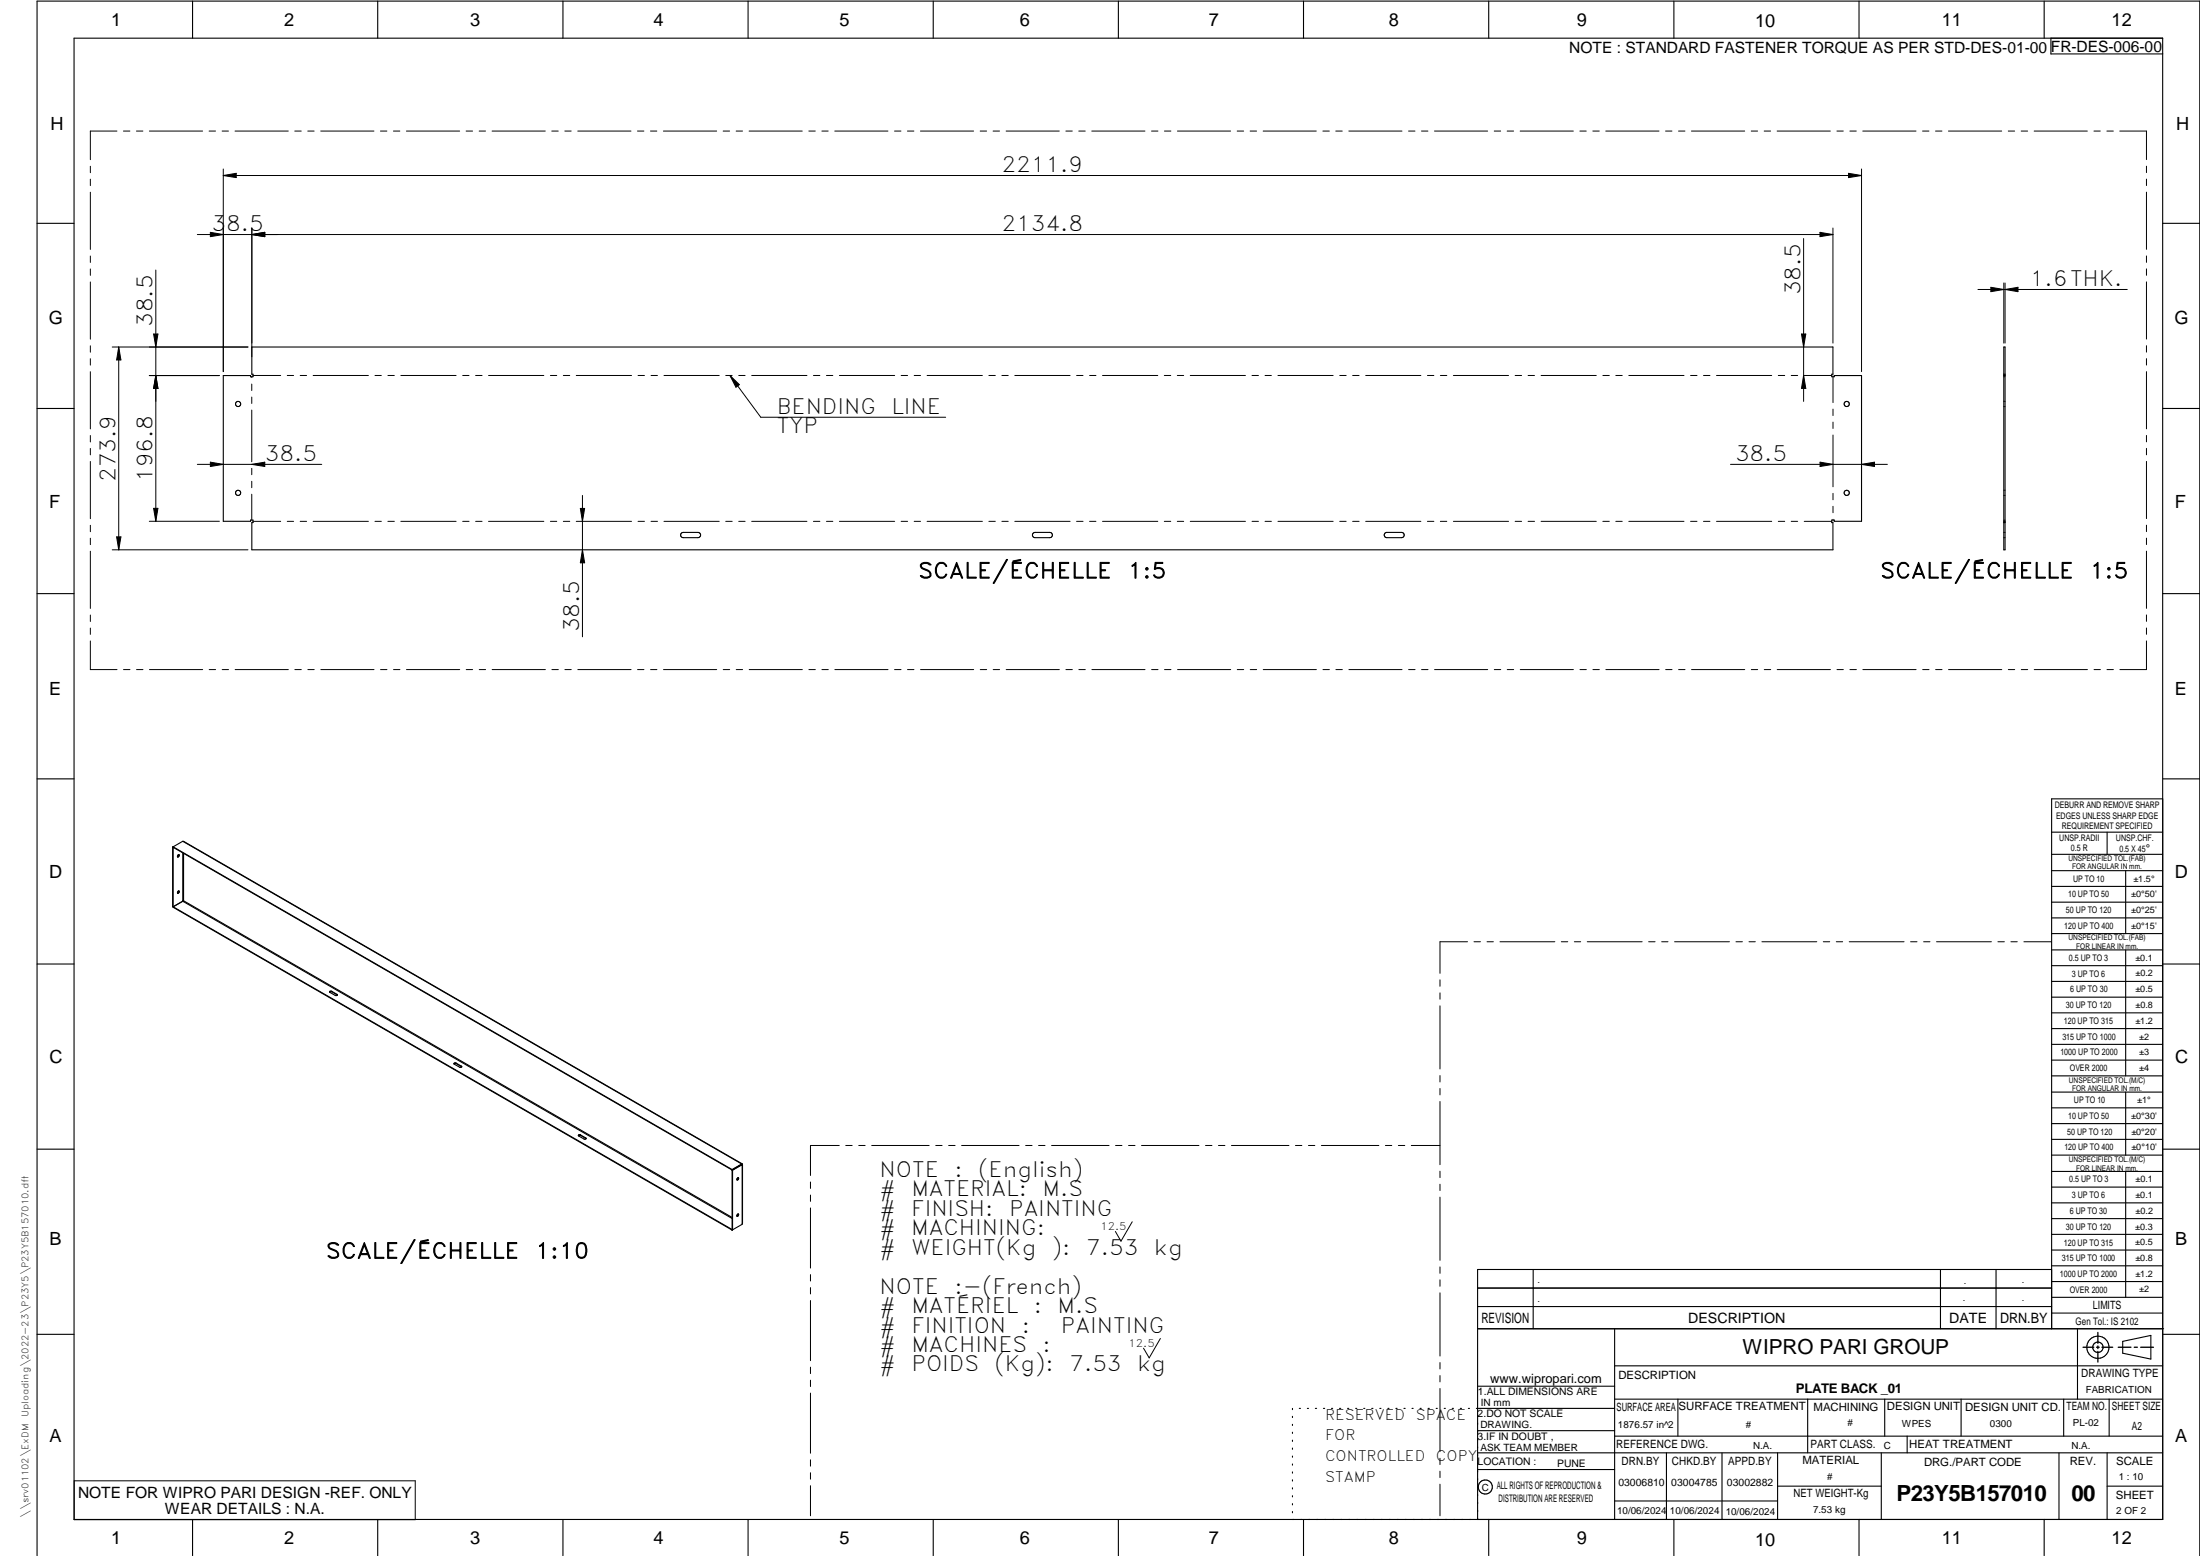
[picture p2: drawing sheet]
<svg xmlns="http://www.w3.org/2000/svg" width="594mm" height="420mm" viewBox="0 0 594 420" stroke-linecap="round" stroke-linejoin="round" font-family="sans-serif">
<g fill="none" stroke="#000" stroke-width=".3">
<path d="M20 10.3h564v400h-564zM52 .3v10M102 .3v10M152 .3v10M202 .3v10M252 .3v10M302 .3v10M352 .3v10M402 .3v10M452 .3v10M502 .3v10M552 .3v10"/>
<path d="M553.8 10.3v4.3h30.2M10 60.3h10M584 60.3h10M541.1 93.7h.3v54.8h-.3zM10 110.3h10M60.3 101.4h7.4v.3h.6v-.7h-.3v-7.3h427v7.3h-.4v.7h.7v-.3h7.4v39.4h-7.4v-.4h-.7v.7h.4v7.4h-427v-7.4h.3v-.7h-.6v.4h-7.4zM541.1 101.4h.3M541.1 101h.3M584 110.3h10M184 143.9l.5-.1h4a.71 .71 0 0 1 .7 .7 .71 .71 0 0 1-.7 .7l-4.3-.1-.4-.5zM279 143.9l.5-.1h4a.71 .71 0 0 1 .7 .7 .71 .71 0 0 1-.7 .7l-4.3-.1-.4-.5zM374 143.9l.5-.1h4a.71 .71 0 0 1 .7 .7 .71 .71 0 0 1-.7 .7l-4.3-.1-.4-.5z"/>
<path d="M541.1 140.8h.3M541.1 141.1h.3M10 160.3h10M584 160.3h10M10 210.3h10M584 215.7h-30v143.1M584 210.3h10M46.6 228.7l.2 16.2M46.6 228.7l.2 .1M46.8 228.7h-.2M46.8 228.8h.1M46.8 228.7v16.3l150.9 87.1"/>
<path d="M46.8 228.8l150.9 87.1M46.8 228.7l150.9 87.1M48.3 230.8l-.1 .4-.3 .2M49.4 230.3v13.1M49.5 227.2l150.7 87M49.5 227.2l150.8 87M49.5 227.2l-2.7 1.5M49.6 230.4v12.8M554 230.7h30M554 224.7h30M554 235.1h30M554 239.4h30"/>
<path d="M569 224.7v6M574 235.1v17M46.8 244.9l150.9 87.1M48.3 240.6l-.4 .6M49.4 243.4l-2.6 1.5M49.4 243.2h.2M49.4 243.4h.1M49.5 243.4l148.2 85.6M49.6 243.2l-.1 .2M49.6 243.2l148.1 85.5M554 243.6h30M554 247.9h30"/>
<path d="M554 252.1h30M554 256.5h30M574 256.5v34M10 260.3h10M89 267.9l1.5 .9 .6-.1M89.6 267.7l1.4 .8M89.6 267.7h-.5l-.1 .2M89.6 267.7v.1M89.6 267.8l-.6 .1M89.6 267.8l1.4 .8M91 268.5v.1M91 268.5l.1 .2"/>
<path d="M91 268.6l.1 .1M554 260.8h30M554 265h30M554 269.3h30M554 273.5h30M554 277.7h30M584 260.3h10M122.6 287.3l1.6 .9 .5-.1-.1-.2M123.2 287.2l1.4 .8M123.2 287.1v.1M123.2 287.2l-.6 .1M123.2 287.1l1.4 .8"/>
<path d="M123.2 287.1h-.5l-.1 .2M124.6 287.9v.1M124.6 288l.1 .1M554 282h30M554 286.3h30M554 290.5h30M554 294.9h30M554 299.1h30M574 294.9v17M10 310.3h10M156.2 306.7l1.6 .9 .5-.1-.1-.2M156.8 306.6l1.4 .8"/>
<path d="M156.8 306.5v.1M156.8 306.6l-.6 .1M156.8 306.5l1.4 .8M156.8 306.5h-.5l-.1 .2M158.2 307.3v.1M158.2 307.4l.1 .1M197.7 315.8v16.3M197.7 315.9l.1 .1M197.8 316v16.1M199.3 318l-.3 .6M200.2 314.2l.2 .2M200.2 314.2l.1 .1"/>
<path d="M200.3 314.3l-2.6 1.5M200.3 314.3v.1M200.3 314.4l.1 .1M200.3 314.4l-2.6 1.5M200.3 314.4h.1M200.4 314.5v16.1l-2.6 1.5M200.4 314.5l-2.6 1.5M200.4 314.4h-.1M200.4 314.4v16M200.5 314.6h-.1M554 303.4h30M554 307.7h30"/>
<path d="M554 311.9h30M554 316.3h30M574 316.3v34M584 310.3h10M197.7 332h.1M197.7 332l.1 .1M197.8 332.1h-.1M199.3 327.8l-.3 .6M554 320.5h30M554 324.8h30M554 329.1h30M554 333.3h30"/>
<path d="M554 337.5h30M399 358.8h185.3M399 352.8h155M399 347.8h155M414 342.8v16M436 358.8v51.5M524 342.8v16M539 342.8v16M554 342.8h-155v67.5M554 341.8h30M554 346.1h30M554 350.3h30"/>
<path d="M554 354.6h30M561 358.8v19M10 360.3h10M399 374.3h37M436 368.8h148M436 377.8h148M453.1 377.8v10M488.1 377.8v14.5M508.9 377.8v10M529.6 377.8v10M557.3 377.8v10M569.5 377.8v10"/>
<path d="M573.2 362.2l7.6-1.6v6.4l-7.6-1.6zM584 360.3h10M349 380.3v.3M349 382.4v.4M349 384.6v.3M349 386.7v.4M349 388.9v.3M349 391v.4M349 393.2v.3M349 395.3v.3M349 397.4v.4M349 399.6v.3"/>
<path d="M350.9 380.3h.3M353 380.3h.3M355.2 380.3h.3M357.4 380.3h.3M359.6 380.3h.3M361.7 380.3h.3M363.9 380.3h.3M366.1 380.3h.3M368.3 380.3h.3M370.4 380.3h.3M372.6 380.3h.3M374.8 380.3h.3"/>
<path d="M376.9 380.3h.4M379.1 380.3h.3M381.3 380.3h.3M383.4 380.3h.4M385.6 380.3h.4M387.8 380.3h.3M390 380.3h.3M392.1 380.3h.4M394.3 380.3h.4M396.5 380.3h.3M399 396.8h37M399 392.3h185"/>
<path d="M399 386.3h37M436 387.8h148M436 380.3h-37.3M450 392.3v18M465 392.3v18M480 392.3v18M508 392.3v18M515 387.8v4.5M556 392.3v18M569 392.3v18M52 410.3v9.8M102 410.3v9.8"/>
<path d="M152 410.3v9.8M202 410.3v9.8M252 410.3v9.8M302 410.3v9.8M349 401.7v.4M349 403.9v.3M349 406v.4M349 408.2v.3M352 410.3v9.8M402 410.3v9.8M436 405.3h44M452 410.3v9.8"/>
<path d="M480 401.3h28M502 410.3v9.8M552 410.3v9.8M569 401.3h15M10 420.1v-419.8h584v419.8"/>
<circle cx="64.3" cy="109.1" r=".7"/>
<circle cx="498.7" cy="109.1" r=".7"/>
<circle cx="64.3" cy="133.1" r=".7"/>
<circle cx="498.7" cy="133.1" r=".7"/>
<circle cx="48.1" cy="231.1" r=".3"/>
<circle cx="48.1" cy="240.9" r=".3"/>
<circle cx="199.2" cy="318.3" r=".29"/>
<circle cx="199.2" cy="328.1" r=".29"/>
<circle cx="566.5" cy="363.8" r="1.4"/>
<circle cx="566.5" cy="363.8" r="3"/>
<circle cx="401.1" cy="401.5" r="1.91"/>
</g>
<g fill="none" stroke="#000" stroke-width=".27">
<path d="M31.6 35.4h-7.2v7.7M33.3 35.4h1.8M36.8 35.4h1.8M40.3 35.4h14.4M56.5 35.4h1.7M60 35.4h1.7M63.5 35.4h14.3M79.6 35.4h1.7M83.1 35.4h1.7M86.6 35.4h14.4M102.7 35.4h1.8M106.2 35.4h1.8"/>
<path d="M109.7 35.4h14.4M125.9 35.4h1.7M129.4 35.4h1.7M132.9 35.4h14.3M149 35.4h1.7M152.5 35.4h1.7M156 35.4h14.4M172.1 35.4h1.8M175.7 35.4h1.7M179.1 35.4h14.4M195.3 35.4h1.7M198.8 35.4h1.7"/>
<path d="M202.3 35.4h14.3M218.4 35.4h1.7M221.9 35.4h1.7M225.4 35.4h14.4M241.5 35.4h1.8M245 35.4h1.8M248.6 35.4h14.3M264.7 35.4h1.7M268.2 35.4h1.7M271.7 35.4h14.3M287.8 35.4h1.8M291.3 35.4h1.7"/>
<path d="M294.8 35.4h14.4M311 35.4h1.7M314.4 35.4h1.8M318 35.4h14.3M334.1 35.4h1.7M337.6 35.4h1.7M341.1 35.4h14.3M357.2 35.4h1.8M360.7 35.4h1.8M364.2 35.4h14.4M380.4 35.4h1.7M383.9 35.4h1.7"/>
<path d="M387.4 35.4h14.3M403.5 35.4h1.7M407 35.4h1.7M410.5 35.4h14.4M426.6 35.4h1.7M430.1 35.4h1.8M433.6 35.4h14.4M449.8 35.4h1.7M453.3 35.4h1.7M456.7 35.4h14.4M472.9 35.4h1.7M476.4 35.4h1.7"/>
<path d="M479.9 35.4h14.4M496 35.4h1.7M499.5 35.4h1.8M503 35.4h14.4M519.2 35.4h1.7M522.7 35.4h1.7M526.2 35.4h14.3M542.3 35.4h1.7M545.8 35.4h1.7M549.3 35.4h14.4M565.4 35.4h1.8M568.9 35.4h1.8"/>
<path d="M572.4 35.4h7.2v7.7M24.4 44.9v1.7M24.4 48.4v1.7M24.4 51.9v15.5M60.3 47.4l3.5-.6v1.2zM60.3 47.4h442.4M60.3 45.6v54.8M499.2 46.8l3.5 .6-3.5 .6zM502.7 45.6v54.8M579.6 44.9v1.7M579.6 48.4v1.7M579.6 51.9v15.4"/>
<path d="M24.4 69.1v1.8M24.4 72.6v1.8M24.4 76.1v15.5M42.1 72.9v67.9M53.3 63.3h441.7M56.8 62.7l3.5 .6-3.5 .6zM68 61.6v34.7M68 63.3l3.5-.6v1.2zM487 64.4v44M491.5 62.7l3.5 .6-3.5 .6zM495 61.6v31M534.1 78.2h40.3"/>
<path d="M537.6 77.6l3.5 .6-3.5 .6zM541.1 76.4v16.2M541.4 76.4v16.2M541.4 78.2l3.5-.6v1.2zM579.6 69.1v1.7M579.6 72.6v1.7M579.6 76.1v15.5M24.4 93.4v1.7M24.4 96.9v1.7M30.3 93.7h36.7M32.1 93.7v54.8M32.1 93.7l.6 3.5h-1.2z"/>
<path d="M41.5 90.2h1.1l-.5 3.5zM486.5 90.2h1.1l-.6 3.5zM579.6 93.3v1.8M579.6 96.8v1.8M24.4 100.4v15.4M24.4 117.6v1.7M40.3 101.4h18.9M42.1 101.4l.5 3.5h-1.1zM68 101.7v.2M68 103.7v1.8M68 107.2v1.7M68 110.7v14"/>
<path d="M68.3 101.4h7.5M77.6 101.4h1.7M81.1 101.4h1.7M84.6 101.4h14.9M101.3 101.4h1.7M104.7 101.4h1.8M108.2 101.4h15M124.9 101.4h1.8M128.4 101.4h1.8M131.9 101.4h14.9M148.6 101.4h1.7M152.1 101.4h1.8"/>
<path d="M155.6 101.4h14.9M172.3 101.4h1.7M175.8 101.4h1.7M179.3 101.4h14.9M196 101.4h1.7M197.1 101.4l8.3 11.3h50M197.1 101.4l2.6 2.5-1 .7zM199.5 101.4h1.7M203 101.4h14.9M219.7 101.4h1.7M223.2 101.4h1.7M226.7 101.4h14.9"/>
<path d="M243.3 101.4h1.8M246.9 101.4h1.7M250.4 101.4h14.9M267 101.4h1.8M270.5 101.4h1.8M274 101.4h15M290.7 101.4h1.8M294.2 101.4h1.7M297.7 101.4h14.9M314.4 101.4h1.7M317.9 101.4h1.7M321.4 101.4h14.9"/>
<path d="M338.1 101.4h1.7M341.6 101.4h1.7M345.1 101.4h14.9M361.8 101.4h1.7M365.3 101.4h1.7M368.8 101.4h14.9M385.5 101.4h1.7M389 101.4h1.7M392.5 101.4h14.9M409.1 101.4h1.8M412.6 101.4h1.8M416.2 101.4h14.9"/>
<path d="M432.8 101.4h1.8M436.3 101.4h1.8M439.8 101.4h14.9M456.5 101.4h1.8M460 101.4h1.7M463.5 101.4h14.9M480.2 101.4h1.7M483.7 101.4h1.7M487 101.4l.6 3.5h-1.1zM487.2 101.4h7.4M495 101.7v7M495 110.5v1.7"/>
<path d="M495 114v1.7M495 117.5v13.9M541.1 108.4h.1M541.1 101.7h.1M541.1 109.8h.1M541.3 101.7h.1M541.3 109.8h.1M541.4 108.4h.1M579.6 100.4v15.4M579.6 117.6v1.7M24.4 121.1v1.7M24.4 124.6v15.5"/>
<path d="M41.5 137.3h1.1l-.5 3.5zM53.3 125.4h33.6M56.8 124.8l3.5 .6-3.5 .6zM68 125.4l3.5-.6v1.2zM68 126.5v1.7M68 130v1.7M68 133.5v6.9M156.7 137.3h1.2l-.6 3.5zM157.3 133.8v38.2M467.3 125.4h42.4M491.5 124.8l3.5 .6-3.5 .6zM495 133.2v1.8"/>
<path d="M495 136.7v1.8M502.7 125.4l3.5-.6v1.2zM541.1 132.4h.1M541.1 133.8h.1M541.3 133.8h.1M541.4 132.4h.1M579.6 121.1v1.7M579.6 124.6v15.4M24.4 141.8v1.8M24.4 145.3v1.8M24.4 148.8v15.5M30.3 148.5h36.7"/>
<path d="M31.5 145h1.2l-.6 3.5zM40.3 140.8h18.9M68.3 140.8h7.5M77.6 140.8h1.7M81.1 140.8h1.7M84.6 140.8h14.9M101.3 140.8h1.7M104.7 140.8h1.8M108.2 140.8h15M124.9 140.8h1.8M128.4 140.8h1.8M131.9 140.8h14.9"/>
<path d="M148.6 140.8h1.7M152.1 140.8h1.8M155.6 140.8h14.9M157.3 148.5l.6 3.5h-1.2zM172.3 140.8h1.7M175.8 140.8h1.7M179.3 140.8h14.9M196 140.8h1.7M199.5 140.8h1.7M203 140.8h14.9M219.7 140.8h1.7M223.2 140.8h1.7"/>
<path d="M226.7 140.8h14.9M243.3 140.8h1.8M246.9 140.8h1.7M250.4 140.8h14.9M267 140.8h1.8M270.5 140.8h1.8M274 140.8h15M290.7 140.8h1.8M294.2 140.8h1.7M297.7 140.8h14.9M314.4 140.8h1.7M317.9 140.8h1.7"/>
<path d="M321.4 140.8h14.9M338.1 140.8h1.7M341.6 140.8h1.7M345.1 140.8h14.9M361.8 140.8h1.7M365.3 140.8h1.7M368.8 140.8h14.9M385.5 140.8h1.7M389 140.8h1.7M392.5 140.8h14.9M409.1 140.8h1.8M412.6 140.8h1.8"/>
<path d="M416.2 140.8h14.9M432.8 140.8h1.8M436.3 140.8h1.8M439.8 140.8h14.9M456.5 140.8h1.8M460 140.8h1.7M463.5 140.8h14.9M480.2 140.8h1.7M483.7 140.8h1.7M487.2 140.8h7.4M495 140.2v.2M541.1 143.8h.1"/>
<path d="M541.1 145.2h.1M541.1 140.4h.1M541.3 140.4h.1M541.4 143.8h.1M541.4 145.2h.1M579.6 141.8v1.8M579.6 145.3v1.7M579.6 148.8v15.5M24.4 173.1v7.7h7.2M24.4 166.1v1.7M24.4 169.6v1.7M579.6 166.1v1.7"/>
<path d="M579.6 169.6v1.7M579.6 173.1v7.7h-7.2M33.4 180.8h1.7M36.9 180.8h1.7M40.4 180.8h14.3M56.5 180.8h1.7M60 180.8h1.7M63.5 180.8h14.4M79.6 180.8h1.8M83.1 180.8h1.8M86.6 180.8h14.4M102.8 180.8h1.7"/>
<path d="M106.3 180.8h1.7M109.8 180.8h14.3M125.9 180.8h1.7M129.4 180.8h1.7M132.9 180.8h14.4M149 180.8h1.8M152.5 180.8h1.8M156 180.8h14.4M172.2 180.8h1.7M175.7 180.8h1.7M179.2 180.8h14.3M195.3 180.8h1.7"/>
<path d="M198.8 180.8h1.7M202.3 180.8h14.4M218.4 180.8h1.8M221.9 180.8h1.8M225.4 180.8h14.4M241.6 180.8h1.7M245.1 180.8h1.7M248.6 180.8h14.3M264.7 180.8h1.7M268.2 180.8h1.7M271.7 180.8h14.4M287.8 180.8h1.8"/>
<path d="M291.3 180.8h1.8M294.8 180.8h14.4M311 180.8h1.7M314.5 180.8h1.7M318 180.8h14.3M334.1 180.8h1.7M337.6 180.8h1.7M341.1 180.8h14.4M357.2 180.8h1.8M360.7 180.8h1.8M364.3 180.8h14.3M380.4 180.8h1.7"/>
<path d="M383.9 180.8h1.7M387.4 180.8h14.3M403.5 180.8h1.8M407 180.8h1.7M410.5 180.8h14.4M426.7 180.8h1.7M430.1 180.8h1.8M433.6 180.8h14.4M449.8 180.8h1.7M453.3 180.8h1.7M456.8 180.8h14.3M472.9 180.8h1.7"/>
<path d="M476.4 180.8h1.7M479.9 180.8h14.4M496.1 180.8h1.7M499.5 180.8h1.8M503 180.8h14.4M519.2 180.8h1.7M522.7 180.8h1.7M526.2 180.8h14.3M542.3 180.8h1.7M545.8 180.8h1.8M549.3 180.8h14.4M565.5 180.8h1.7"/>
<path d="M569 180.8h1.7M396.3 254.3h-7.5v8.5M398 254.3h1.8M401.5 254.3h1.8M405 254.3h14.9M421.6 254.3h1.7M425.1 254.3h1.7M428.6 254.3h14.8M445.2 254.3h1.7M448.7 254.3h1.7M452.2 254.3h14.8M468.8 254.3h1.7"/>
<path d="M472.3 254.3h1.7M475.8 254.3h14.8M492.4 254.3h1.7M495.9 254.3h1.7M499.4 254.3h14.8M515.9 254.3h1.8M519.4 254.3h1.8M522.9 254.3h14.9M539.5 254.3h1.7M543 254.3h1.7M546.5 254.3h7.4M388.8 264.6v1.7"/>
<path d="M388.8 268.1v1.7M388.8 271.6v17M388.8 290.4v1.8M388.8 293.9v1.8M388.8 297.4v17.1M218.9 319.2v1.7M226.6 309.3h-7.7v8.1M228.4 309.3h1.7M231.9 309.3h1.7M235.4 309.3h15.5M252.7 309.3h1.7M256.2 309.3h1.7"/>
<path d="M259.7 309.3h15.5M277 309.3h1.7M280.5 309.3h1.7M284 309.3h15.5M301.2 309.3h1.8M304.8 309.3h1.7M308.2 309.3h15.6M325.5 309.3h1.8M329 309.3h1.8M332.5 309.3h15.6M349.8 309.3h1.8M353.3 309.3h1.7"/>
<path d="M356.8 309.3h15.5M374.1 309.3h1.7M377.6 309.3h1.7M381.1 309.3h7.7M388.8 316.3v1.7M388.8 319.8v1.7M218.9 322.7v1.7M218.9 326.2v16.2M305.7 329.9l-3 5.3-1.5-2.7M388.8 323.3v17M218.9 344.2v1.7M218.9 347.7v1.7"/>
<path d="M218.9 351.2v16.2M388.8 342.1v1.7M388.8 345.6v1.7M388.8 349.1v17.1M218.9 369.2v1.7M218.9 372.7v1.7M218.9 376.2v16.2M313.3 361.4l-3 5.3-1.5-2.7M388.8 367.9v1.8M388.8 371.4v1.7M388.8 374.9v17.1M20 399.9h92.1v10.5h-92.1z"/>
<path d="M218.9 394.2v1.7M218.9 397.7v1.7M388.8 393.8v1.7M388.8 397.3v1.7M218.9 401.2v8.1M388.8 400.8v8.5"/>
</g>
<path d="M566.5 359.8v2.9M562.5 363.8h2.9M566.1 363.8h.8M566.5 363.5v.7M566.5 364.9v2.9M567.6 363.8h2.9M572 363.8h3.4M576.3 363.8h.9M578.1 363.8h3.4" fill="none" stroke="#000" stroke-width=".36"/>
<g fill="#000">
<path d="M60.3 47.4l3.5-.6v1.2zM499.2 46.8l3.5 .6-3.5 .6zM56.8 62.7l3.5 .6-3.5 .6zM68 63.3l3.5-.6v1.2zM491.5 62.7l3.5 .6-3.5 .6zM537.6 77.6l3.5 .6-3.5 .6zM541.4 78.2l3.5-.6v1.2zM32.1 93.7l.6 3.5h-1.2zM41.5 90.2h1.1l-.5 3.5zM486.5 90.2h1.1l-.6 3.5zM42.1 101.4l.5 3.5h-1.1zM197.1 101.4l2.6 2.5-1 .7z"/>
<path d="M487 101.4l.6 3.5h-1.1zM41.5 137.3h1.1l-.5 3.5zM56.8 124.8l3.5 .6-3.5 .6zM68 125.4l3.5-.6v1.2zM156.7 137.3h1.2l-.6 3.5zM491.5 124.8l3.5 .6-3.5 .6zM502.7 125.4l3.5-.6v1.2zM31.5 145h1.2l-.6 3.5zM157.3 148.5l.6 3.5h-1.2z"/>
</g>
<g font-size="6">
<text x="512.1" y="405.2">P23Y5B157010</text>
<text x="559.4" y="405.2">00</text>
</g>
<g font-size="5.7">
<text x="270.5" y="46.5">2211.9</text>
<text x="57.1" y="62.4">38.5</text>
<text x="270.5" y="62.4">2134.8</text>
<text x="548.1" y="77.3">1.6THK.</text>
<text x="486.2" y="79.8" transform="rotate(-90 486.2 79.8)">38.5</text>
<text x="41.2" y="88.2" transform="rotate(-90 41.2 88.2)">38.5</text>
<text x="209.8" y="111.8">BENDING</text>
<text x="240.7" y="111.8">LINE</text>
<text x="209.8" y="117.1">TYP</text>
<text x="71.5" y="124.5">38.5</text>
<text x="468.5" y="124.5">38.5</text>
<text x="31.2" y="130.1" transform="rotate(-90 31.2 130.1)">273.9</text>
<text x="41.2" y="130.1" transform="rotate(-90 41.2 130.1)">196.8</text>
<text x="248" y="156.1">SCALE/ÉCHELLE</text>
<text x="304.5" y="156.1">1:5</text>
<text x="507.7" y="156.1">SCALE/ÉCHELLE</text>
<text x="564.3" y="156.1">1:5</text>
<text x="156.4" y="170.7" transform="rotate(-90 156.4 170.7)">38.5</text>
<text x="237.5" y="317.8">NOTE</text>
<text x="257.7" y="317.8">:</text>
<text x="264.2" y="317.8">(English)</text>
<text x="237.5" y="323.1">#</text>
<text x="246.1" y="323.1">MATERIAL:</text>
<text x="281.5" y="323.1">M.S</text>
<text x="237.5" y="328.3">#</text>
<text x="246.1" y="328.3">FINISH:</text>
<text x="272.5" y="328.3">PAINTING</text>
<text x="237.5" y="333.6">#</text>
<text x="246.1" y="333.6">MACHINING:</text>
<text x="88" y="339.8">SCALE/ÉCHELLE</text>
<text x="144.5" y="339.8">1:10</text>
<text x="237.5" y="338.8">#</text>
<text x="246.1" y="338.8">WEIGHT(Kg</text>
<text x="284" y="338.8">):</text>
<text x="293.3" y="338.8">7.53</text>
<text x="311.6" y="338.8">kg</text>
<text x="237.5" y="349.3">NOTE</text>
<text x="257.7" y="349.3">:-(French)</text>
<text x="237.5" y="354.6">#</text>
<text x="237.5" y="359.8">#</text>
<text x="246.1" y="354.6">MATÉRIEL</text>
<text x="246.1" y="359.8">FINITION</text>
<text x="275.9" y="359.8">:</text>
<text x="279.2" y="354.6">:</text>
<text x="285.6" y="354.6">M.S</text>
<text x="286.5" y="359.8">PAINTING</text>
<text x="237.5" y="365.1">#</text>
<text x="246.1" y="365.1">MACHINES</text>
<text x="281.6" y="365.1">:</text>
<text x="237.5" y="370.3">#</text>
<text x="246.1" y="370.3">POIDS</text>
<text x="268.6" y="370.3">(Kg):</text>
<text x="288.8" y="370.3">7.53</text>
<text x="307.1" y="370.3">kg</text>
</g>
<text font-size="5.6" x="470.5" y="365.5">WIPRO PARI GROUP</text>
<g font-size="4.9">
<text x="30" y="7">1</text>
<text x="76.7" y="7">2</text>
<text x="127" y="7">3</text>
<text x="176.5" y="7">4</text>
<text x="226.7" y="7">5</text>
<text x="275.4" y="7">6</text>
<text x="326.4" y="7">7</text>
<text x="375" y="7">8</text>
<text x="425.8" y="7">9</text>
<text x="473.9" y="7.4">10</text>
<text x="524.3" y="7">11</text>
<text x="570.2" y="7">12</text>
<text x="13.6" y="35.2">H</text>
<text x="587.6" y="35.2">H</text>
<text x="13.2" y="87.5">G</text>
<text x="587.2" y="87.5">G</text>
<text x="13.3" y="137.1">F</text>
<text x="587.3" y="137.1">F</text>
<text x="13.3" y="187.6">E</text>
<text x="587.3" y="187.6">E</text>
<text x="13.3" y="237">D</text>
<text x="587.3" y="237">D</text>
<text x="13.4" y="287.1">C</text>
<text x="587.4" y="287.1">C</text>
<text x="13.4" y="336.3">B</text>
<text x="587.4" y="336.3">B</text>
<text x="13.4" y="389.3">A</text>
<text x="587.4" y="389.3">A</text>
<text x="30" y="417">1</text>
<text x="76.7" y="417">2</text>
<text x="127" y="417">3</text>
<text x="176.5" y="417">4</text>
<text x="226.7" y="417">5</text>
<text x="275.4" y="417">6</text>
<text x="326.4" y="417">7</text>
<text x="375" y="417">8</text>
<text x="425.8" y="417">9</text>
<text x="473.9" y="417.4">10</text>
<text x="524.3" y="417">11</text>
<text x="570.2" y="417">12</text>
</g>
<g font-size="4.2">
<text x="423.7" y="14.3">NOTE : STANDARD FASTENER TORQUE AS PER STD-DES-01-00</text>
<text x="553.8" y="14">FR-DES-006-00</text>
<text x="21.1" y="404.4">NOTE FOR WIPRO PARI DESIGN -REF. ONLY</text>
<text x="44.5" y="408.9">WEAR DETAILS : N.A.</text>
</g>
<g font-size="3.9">
<text x="357.8" y="383.4">RESERVED</text>
<text x="382.3" y="383.4">SPACE</text>
<text x="357.8" y="388.9">FOR</text>
<text x="357.8" y="394.5">CONTROLLED</text>
<text x="387.8" y="394.5">COPY</text>
<text x="357.8" y="400.1">STAMP</text>
</g>
<g font-size="3.8">
<text x="400.1" y="357.1">REVISION</text>
<text x="455.9" y="357.1">DESCRIPTION</text>
<text x="526.4" y="357.1">DATE</text>
<text x="540.1" y="357.1">DRN.BY</text>
</g>
<text font-size="3.6" x="485" y="376.2">PLATE BACK _01</text>
<text font-size="3.5" x="402.4" y="373.3">www.wipropari.com</text>
<g font-size="3.1">
<text x="565.2" y="353.5">LIMITS</text>
<text x="562" y="371.7">DRAWING TYPE</text>
<text x="437" y="372.3">DESCRIPTION</text>
<text x="436.5" y="380.9">SURFACE AREA</text>
<text x="453.3" y="380.9">SURFACE TREATMENT</text>
<text x="489.7" y="380.9">MACHINING</text>
<text x="509.5" y="380.9">DESIGN UNIT</text>
<text x="530.6" y="380.9">DESIGN UNIT CD.</text>
<text x="558" y="380.7">TEAM NO.</text>
<text x="570.3" y="380.7">SHEET SIZE</text>
<text x="575.6" y="386.1">A2</text>
<text x="436.4" y="391.1">REFERENCE DWG.</text>
<text x="437.9" y="395.5">DRN.BY</text>
<text x="451.5" y="395.5">CHKD.BY</text>
<text x="466.6" y="395.5">APPD.BY</text>
<text x="486.7" y="395.4">MATERIAL</text>
<text x="488.9" y="391">PART CLASS.</text>
<text x="515.6" y="391">HEAT TREATMENT</text>
<text x="519.6" y="395.9">DRG./PART CODE</text>
<text x="558.9" y="395.6">REV.</text>
<text x="571.4" y="395.6">SCALE</text>
<text x="484.3" y="404.3">NET WEIGHT-Kg</text>
<text x="571.4" y="404.7">SHEET</text>
</g>
<text font-size="3" x="579.5" y="230.1">°</text>
<g font-size="2.8">
<text x="297.2" y="332.1">12.5</text>
<text x="560.5" y="357.7">Gen Tol.: IS 2102</text>
<text x="304.8" y="363.6">12.5</text>
<text x="399.1" y="376.7">1.ALL DIMENSIONS ARE</text>
<text x="399" y="382.7">2.DO NOT SCALE</text>
<text x="399" y="388.7">3.IF IN DOUBT ,</text>
<text x="399" y="395.5">LOCATION :</text>
<text x="420.5" y="396">PUNE</text>
<text x="437" y="401.3">03006810</text>
<text x="451.3" y="401.2">03004785</text>
<text x="466.3" y="401.3">03002882</text>
<text x="404.2" y="402">ALL RIGHTS OF REPRODUCTION &amp;</text>
<text x="404.7" y="405.4">DISTRIBUTION ARE RESERVED</text>
</g>
<g font-size="2.7">
<text x="563.2" y="376.2">FABRICATION</text>
<text x="399.9" y="379.7">IN mm</text>
<text x="399.8" y="385.7">DRAWING.</text>
<text x="436.9" y="385.5">1876.57 in^2</text>
<text x="471.4" y="385.6">#</text>
<text x="498.9" y="385.1">#</text>
<text x="513.6" y="385.3">WPES</text>
<text x="537.3" y="385.2">0300</text>
<text x="559.7" y="385.2">PL-02</text>
<text x="399.8" y="391.8">ASK TEAM MEMBER</text>
<text x="473.4" y="391.2">N.A.</text>
<text x="508.7" y="391.2">C</text>
<text x="559.4" y="391.2">N.A.</text>
<text x="493.4" y="399.6">#</text>
<text x="572.1" y="399.8">1 : 10</text>
<text x="400.1" y="402.5">C</text>
<text x="436.7" y="408.7">10/06/2024</text>
<text x="450.9" y="408.8">10/06/2024</text>
<text x="466" y="409">10/06/2024</text>
<text x="489.6" y="408.5">7.53 kg</text>
<text x="571.5" y="408.7">2 OF 2</text>
</g>
<g font-size="2.5">
<text x="559.2" y="229.9">0.5 R</text>
<text x="572.3" y="230.1">0.5 X 45</text>
<text x="559.4" y="323.5">3 UP TO 6</text>
<text x="558.9" y="327.8">6 UP TO 30</text>
<text x="557.8" y="332">30 UP TO 120</text>
<text x="415.2" y="346.4">.</text>
<text x="530.3" y="346.6">.</text>
<text x="545.9" y="346.4">.</text>
<text x="415.2" y="351.5">.</text>
<text x="530.1" y="351.3">.</text>
<text x="545.9" y="351.4">.</text>
</g>
<g font-size="2.4">
<text x="554.9" y="218.3">DEBURR AND REMOVE SHARP</text>
<text x="555.2" y="221.1">EDGES UNLESS SHARP EDGE</text>
<text x="556.1" y="227.2">UNSP.RADII</text>
<text x="556.8" y="223.8">REQUIREMENT SPECIFIED</text>
<text x="571.4" y="227">UNSP.CHF.</text>
<text x="559.8" y="238">UP TO 10</text>
<text x="576.1" y="238.1">±1.5°</text>
<text x="558.5" y="242.3">10 UP TO 50</text>
<text x="575.5" y="242.3">±0°50'</text>
<text x="557.4" y="250.8">120 UP TO 400</text>
<text x="557.9" y="246.5">50 UP TO 120</text>
<text x="575.5" y="250.8">±0°15'</text>
<text x="575.5" y="246.6">±0°25'</text>
<text x="558.7" y="259.4">0.5 UP TO 3</text>
<text x="559.5" y="263.7">3 UP TO 6</text>
<text x="576.6" y="259.4">±0.1</text>
<text x="576.6" y="263.7">±0.2</text>
<text x="559" y="268">6 UP TO 30</text>
<text x="576.6" y="268">±0.5</text>
<text x="557.9" y="272.2">30 UP TO 120</text>
<text x="576.6" y="272.2">±0.8</text>
<text x="556.9" y="280.7">315 UP TO 1000</text>
<text x="557.3" y="276.5">120 UP TO 315</text>
<text x="576.6" y="276.5">±1.2</text>
<text x="577.7" y="280.7">±2</text>
<text x="556.4" y="284.9">1000 UP TO 2000</text>
<text x="577.6" y="285">±3</text>
<text x="558.9" y="289.2">OVER 2000</text>
<text x="577.7" y="289.3">±4</text>
<text x="560" y="297.9">UP TO 10</text>
<text x="577.1" y="297.9">±1°</text>
<text x="558.5" y="302.1">10 UP TO 50</text>
<text x="575.5" y="302.2">±0°30'</text>
<text x="557.5" y="310.6">120 UP TO 400</text>
<text x="558.2" y="306.4">50 UP TO 120</text>
<text x="575.5" y="310.6">±0°10'</text>
<text x="575.5" y="306.4">±0°20'</text>
<text x="558.8" y="319.2">0.5 UP TO 3</text>
<text x="576.6" y="323.5">±0.1</text>
<text x="576.6" y="319.3">±0.1</text>
<text x="576.7" y="327.8">±0.2</text>
<text x="576.6" y="332">±0.3</text>
<text x="556.8" y="340.6">315 UP TO 1000</text>
<text x="557.3" y="336.3">120 UP TO 315</text>
<text x="576.6" y="336.3">±0.5</text>
<text x="576.6" y="340.6">±0.8</text>
<text x="556.2" y="344.8">1000 UP TO 2000</text>
<text x="576.6" y="344.8">±1.2</text>
<text x="558.9" y="349">OVER 2000</text>
<text x="577.7" y="349">±2</text>
<text x="7.7" y="382.7" transform="rotate(-90 7.7 382.7)">Uploading\2022-23\P23Y5\P23Y5B157010.dft</text>
<text x="7.7" y="409.9" transform="rotate(-90 7.7 409.9)">\\srv01102\ExDM</text>
</g>
<g font-size="2.1">
<text x="558.6" y="232.4">UNSPECIFIED TOL.(FAB)</text>
<text x="559.5" y="234.8">FOR ANGULAR IN mm.</text>
<text x="558.6" y="254">UNSPECIFIED TOL.(FAB)</text>
<text x="560.7" y="256.3">FOR LINEAR IN mm.</text>
<text x="558.7" y="292.4">UNSPECIFIED TOL.(M/C)</text>
<text x="559.6" y="294.7">FOR ANGULAR IN mm.</text>
<text x="558.7" y="313.8">UNSPECIFIED TOL.(M/C)</text>
<text x="560.6" y="316.2">FOR LINEAR IN mm.</text>
</g>
</svg>
